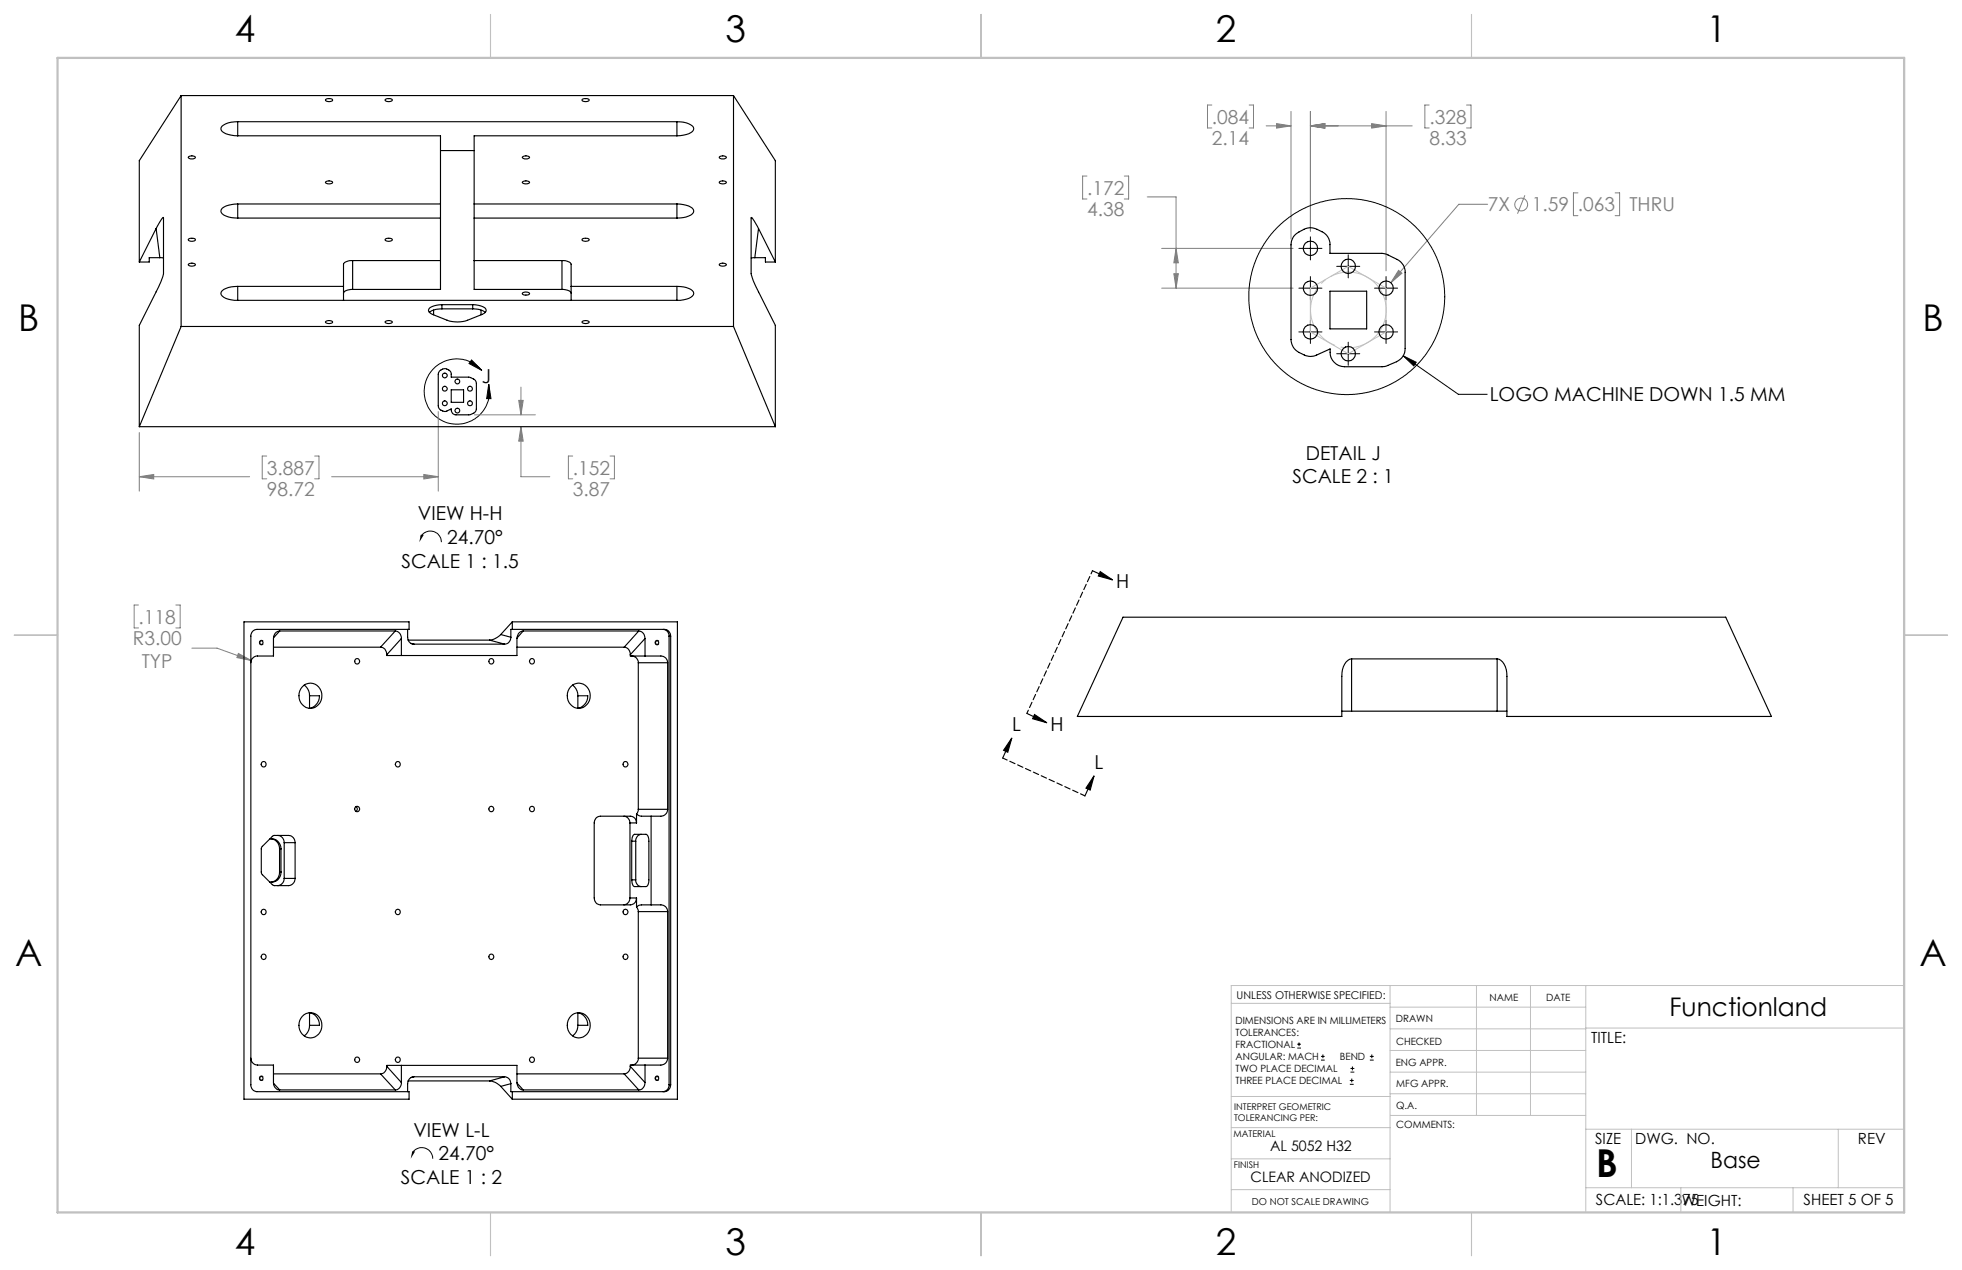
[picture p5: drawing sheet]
<svg xmlns="http://www.w3.org/2000/svg" width="432mm" height="279mm" viewBox="0 0 432 279" stroke-linecap="round" stroke-linejoin="round" font-family="sans-serif">
<g fill="none" stroke="#000" stroke-width=".22">
<path d="M285.9 54.6h5M288.4 52.1v5.1M294.2 58.6h5.1M296.7 56.1v5M103.8 79.2l2.2 2.3-2.8-1.5zM285.9 73h5M285.9 63.4h5M288.4 60.9v5M288.4 70.5v5.1M294.2 77.8h5.1M296.7 75.3v5.1M302.5 73h5.1"/>
<path d="M302.5 63.4h5.1M305 60.9v5M305 70.5v5.1M308.8 78.3l12.2 8.4h6.3M308.8 78.3l2.9 1.4-.5 .8zM106 81.5a7.2 7.2 0 0 0-11.7 1.2 7.2 7.2 0 0 0 5.3 10.6 7.2 7.2 0 0 0 8-8.8M107.6 84.5l.5 3.2h-1zM92.6 118a2.44 2.44 0 0 1 2.8-1.1 2.44 2.44 0 0 1 1.8 2.4M285.5 230.6h.8M285.5 229.7h.8M285.9 229.3v.9M290.7 233.2h.8"/>
<path d="M290.7 232.4h.8M291.1 232v.8M297.1 238.5h.8M297.1 237.7h.8M297.2 235.9h.9M297.2 235.1h.9M297.5 237.3v.8M297.6 234.6v.9M301.5 233.2h.8M301.5 232.4h.8M301.9 232v.8M90.7 253.7a2.42 2.42 0 0 1 2.8-1.1 2.42 2.42 0 0 1 1.7 2.3"/>
</g>
<g fill="#000">
<path d="M308.8 78.3l2.9 1.4-.5 .8zM92.6 117.7h.7l-1 1.6zM90.7 253.3h.7l-1 1.6z"/>
<path d="M103.8 79.2l2.2 2.3-2.8-1.5zM107.6 84.5l.5 3.2h-1z"/>
<path d="M242.1 125.8l2.7 1.8-3.1-.9zM227.7 157.2l2.7 1.8-3.1-.9zM222.7 162.4l-.9 3.1-.9-.4zM240.8 170.7l-.9 3.1-.9-.4z"/>
</g>
<g fill="none" stroke="#808080" stroke-width=".22">
<path d="M239.2 38.7h-.9v5.1h.9M247.4 38.7h1v5.1h-1M266.7 23.1h-1v5.1h1M274.9 23.1h1v5.1h-1M278.7 27.7h5.4M281 27.2l3.1 .5-3.1 .5zM284.1 24.5v28.1M288.4 24.5v26.3M288.4 27.7h22.4M288.4 27.7l3.2-.5v1zM301.9 27.2l3.1 .5-3.1 .5zM305 24.5v35.1"/>
<path d="M314.5 23.1h-.9v5.1h.9M322.8 23.1h.9v5.1h-.9M252.5 43.3h6.3v20.1M255.7 54.6h28.9M258.8 54.6l.5 3.2h-1zM307.8 59.5l.7 .6-2.4 2.1zM327.4 44.9h-6.3l-15 17.3M335.6 43l-1.6 4M347.3 42.4h-1v5h1M355.5 42.4h.9v5h-.9M255.7 63.4h28.9M258.3 60.2h1l-.5 3.2z"/>
<path d="M30.7 95.1v13M96.4 90.6v17.5M104.4 91.3h13.4M114.2 88.1h.9l-.4 3.2zM114.7 93.9v11h6.3M114.7 85.2v6.1M114.7 93.9l.4 3.1h-.9zM30.7 104.9h24.2M30.7 104.9l3.1-.5v1zM58.7 100.3h-1v5h1M69.3 100.3h.9v5h-.9M73 104.9h23.4"/>
<path d="M93.3 104.4l3.1 .5-3.1 .5zM126 100.3h-.9v5h.9M134.3 100.3h.9v5h-.9M30.5 133.1h-1v5h1M38.7 133.1h1v5h-1M42.2 142.6h5.6l7.5 2.7M52.5 143.8l2.8 1.5-3.2-.6z"/>
<circle cx="334.8" cy="45" r="1.41"/>
</g>
<path d="M240.4 125.6l4.4 2M242.1 125.8l2.7 1.8-3.1-.9zM226 157l4.4 2M227.7 157.2l2.7 1.8-3.1-.9zM222.7 162.4l-.9 3.1-.9-.4zM222.7 162.4l-2 4.4M240.8 170.7l-.9 3.1-.9-.4zM240.8 170.7l-2 4.4" fill="none" stroke="#000" stroke-width=".25"/>
<path d="M304.7 65.8a8.3 8.3 0 0 0-13.8-3.5 8.3 8.3 0 0 0 3.5 13.9 8.3 8.3 0 0 0 10.5-9.7l-.2-.7" fill="none" stroke="#c0c0c0" stroke-width=".22" stroke-dasharray="15.2 1.3 1.3 1.3" stroke-dashoffset=".5" stroke-linecap="butt"/>
<path d="M57.1 141.4a.46 .46 0 0 1 .7-.4 .46 .46 0 0 1 0 .7 .46 .46 0 0 1-.7-.2v-.1M144.2 141.4a.46 .46 0 0 1 .6-.4 .46 .46 0 0 1 .1 .7 .46 .46 0 0 1-.7-.2v-.1M57.1 237.2a.46 .46 0 0 1 .7-.4 .46 .46 0 0 1 0 .8 .46 .46 0 0 1-.7-.3v-.1M144.2 237.2a.46 .46 0 0 1 .6-.4 .46 .46 0 0 1 .1 .8 .46 .46 0 0 1-.7-.3v-.1" fill="none" stroke="#000" stroke-width=".22" stroke-dasharray="1.3 .6" stroke-dashoffset=".1" stroke-linecap="butt"/>
<path d="M240.4 125.5l-14.4 31.4" fill="none" stroke="#000" stroke-width=".25" stroke-dasharray="1.3 .6" stroke-dashoffset=".5"/>
<path d="M220.7 166.8l18.1 8.3" fill="none" stroke="#000" stroke-width=".25" stroke-dasharray="1.3 .6" stroke-dashoffset=".2"/>
<g fill="none" stroke="#c0c0c0" stroke-width=".22">
<path d="M288.4 63.4l8.3-4.8 8.3 4.8v9.6l-8.3 4.8-8.3-4.8zM305.9 216.8v49.9M324.9 216.8v28.6M336.8 216.8v28.6M349 216.8v49.9M419.1 216.8h-148.1v49.9M271 220.7h34.9M305.9 231.1h43.1M305.9 226.3h43.1M305.9 221.6h43.1M305.9 235.9h43.1M349 226.2h70.1"/>
<path d="M271 255h34.9M271 248.1h35M271 241.2h35M305.9 240.6h43.1M306 245.4h43M349 248.4h70.1M359.1 248.4v12.9M404.6 248.4v12.9M271 261.7h34.9M349 261.3h70.1M369.9 261.3v5.4M394.6 261.3v5.4"/>
</g>
<path d="M108 3.2v9.5M215.9 3.2v9.5M323.8 3.2v9.5M3.1 139.7h9.6M419.1 139.7h9.5M108 266.7v9.6M215.9 266.7v9.6M323.8 266.7v9.6" fill="none" stroke="#c0c0c0" stroke-width=".25"/>
<path d="M12.7 12.7h406.4v254h-406.4z" fill="none" stroke="#c0c0c0" stroke-width=".5"/>
<path d="M30.7 104.9l3.1-.5v1zM93.3 104.4l3.1 .5-3.1 .5zM114.2 88.1h.9l-.4 3.2zM114.7 93.9l.4 3.1h-.9zM258.8 54.6l.5 3.2h-1zM258.3 60.2h1l-.5 3.2zM281 27.2l3.1 .5-3.1 .5zM288.4 27.7l3.2-.5v1zM288.4 27.7l3.2-.5v1zM301.9 27.2l3.1 .5-3.1 .5zM307.8 59.5l-1.7 2.7 2.4-2.1zM52.5 143.8l-.4 .9 3.2 .6z" fill="#808080"/>
<g fill="none" stroke="#000" stroke-width=".25">
<path d="M39.9 21l-9.2 14.3v22.3M39.9 21v50.8M39.9 21h121.5M41.5 34.5l.7-.2 .6 .1 .2 .2a1.15 1.15 0 0 1-1.6 0zM52.3 26.8l-1.4 .1-1.2 .3a1.21 1.21 0 0 0-1 1.4 3.6 3.6 0 0 0 2.9 1.2l.7 .1M52.3 29.9h44.6v33.8h-19.3M52.3 26.8h96.7M52.3 26.8v3.1M71.7 21.9l1-.2 .5 .3a1.07 1.07 0 0 1-1.6 0zM84.8 21.9l1.1-.2 .5 .3a1.11 1.11 0 0 1-1.7 0zM96.9 33.1h7.5M115 34.5l.7-.2 .6 .1 .3 .2a1.2 1.2 0 0 1-1.7 0z"/>
<path d="M128.1 21.9l1.1-.2 .5 .3a1.07 1.07 0 0 1-1.6 0zM149 26.8l1.4 .1 1.2 .3a1.21 1.21 0 0 1 1 1.4 3.6 3.6 0 0 1-2.9 1.2l-.7 .1M149 29.9h-44.6v33.8h19.3M149 26.8v3.1M158.3 34.5l.8-.2 .5 .1 .3 .2a1.15 1.15 0 0 1-1.6 0zM161.4 21l9.2 14.3v22.3M161.4 21v50.8M34.4 50.3l1.2-2.1 .3-.4v12.6l-1 2.7-4.2 8.5v22.3M34.4 50.3l-3.7 7.3M34.4 50.3l.8 6.4M35.2 56.7l.8 .1M35.2 56.7h-2.4v.9h-2.1"/>
<path d="M41.5 58.1l.7-.2 .6 .1 .2 .2a1.15 1.15 0 0 1-1.6 0zM41.5 52.6l1-.2 .5 .3a1.07 1.07 0 0 1-1.6 0zM52.3 44.9l-2 .3a2.05 2.05 0 0 0-1.7 1.2 2.34 2.34 0 0 0 2.3 1.5l1.4 .1M52.3 48h44.6M52.3 44.9h44.6M52.3 44.9v3.1M71.7 40l.7-.2 .6 .1 .2 .2a1.07 1.07 0 0 1-1.6 0zM77.6 57.3a1.97 1.97 0 0 0-2 .8v8M77.6 57.3h19.3M77.6 57.3v6.4M84.8 52.6l1.1-.2 .5 .3a1.11 1.11 0 0 1-1.7 0zM104.4 57.3h19.3"/>
<path d="M104.4 48h44.6M104.4 44.9h44.6M115 40l.7-.2 .9 .3a1.11 1.11 0 0 1-1.7 0zM123.7 57.3a1.97 1.97 0 0 1 2 .8v8M123.7 57.3v6.4M128.1 52.6l1.1-.2 .5 .3a1.07 1.07 0 0 1-1.6 0zM149 44.9l2 .3a2.05 2.05 0 0 1 1.7 1.2 2.34 2.34 0 0 1-2.3 1.5l-1.4 .1M149 44.9v3.1M158.3 40l.8-.2 .8 .3a1.07 1.07 0 0 1-1.6 0zM158.3 58.1l.8-.2 .5 .1 .3 .2a1.15 1.15 0 0 1-1.6 0zM166.1 56.7l-.8 .1M166.1 56.7h2.4v.9h2.1"/>
<path d="M166.9 50.3l-.9-1.7-.7-.8v12.4a14.2 14.2 0 0 0 1.6 4l3.7 7.4v22.3M166.9 50.3l3.7 7.3M166.9 50.3l-.8 6.4M285.2 51.5l1.8-1.1a3.1 3.1 0 0 1 2.8 0 3.5 3.5 0 0 1 2.9 3.4v1.9h11.6l1 .3 2.2 1.1a3.1 3.1 0 0 1 1.7 2.8v16.8a3.1 3.1 0 0 1-1.9 2.9l-2.2 .9-.8 .2h-8.4a3.3 3.3 0 0 1-3.2-3.9l-2.9 1.3a3.1 3.1 0 0 1-2.7 0 3.7 3.7 0 0 1-3-3.4v-20.8l.3-1.3zM39.9 71.8l-9.2 22.1M39.9 71.8h121.5M52.3 63l-2 .3a2 2 0 0 0-1.7 1.3 2.39 2.39 0 0 0 2.3 1.4l1.4 .1M52.3 66.1h96.7M52.3 63h23.3M52.3 63v3.1M71.7 70.7l.7-.2 .6 .1 .2 .2a1.07 1.07 0 0 1-1.6 0zM77.6 63.7a1.9 1.9 0 0 0-2 .8"/>
<path d="M84.8 70.7l.7-.2 .9 .3a1.11 1.11 0 0 1-1.7 0zM95.4 68.2v1.1M97.3 67l-1.8 .3a1.14 1.14 0 0 0-1.2 1.2l.9 .7 3.2 1.2a6.8 6.8 0 0 0 4.5 0l3.2-1.2a.92 .92 0 0 0 .8-1.3l-1.1-.6-1.8-.3M97.3 67.9l-1.8 .3-1 .5M97.3 67h6.7M97.3 67v.9M97.3 67.9h6.7M104 67.9l1.8 .3 1 .5M104 67v.9M105.9 68.2v1.1M115 64.5l.7-.3 .6 .1 .3 .3a1.2 1.2 0 0 1-1.7 0zM123.7 63.7a1.9 1.9 0 0 1 2 .8"/>
<path d="M125.7 63h23.3M128.1 70.7l.8-.2 .8 .3a1.07 1.07 0 0 1-1.6 0zM149 63l2 .3a2 2 0 0 1 1.7 1.3 2.39 2.39 0 0 1-2.3 1.4l-1.4 .1M149 63v3.1M161.4 71.8l9.2 22.1M292.7 64.1h8.1v8.3h-8.1zM30.7 93.9h139.9M96.7 81.7l.7-.5 .8-.1a1.35 1.35 0 0 1 1.1 1.1v.8h4l1.3 .7 .2 .6v5.7a1.07 1.07 0 0 1-.6 .9l-.8 .4h-3a1.07 1.07 0 0 1-1.1-1.3l-1.1 .5h-.6a1.37 1.37 0 0 1-1-.8l-.2-7.4zM99.3 85.8h2.7v2.7h-2.7zM53.7 136.8h36.3v1.7h-33.4a1.39 1.39 0 0 0-1.4 1.4v98.8a1.45 1.45 0 0 0 1.4 1.5h33.4v1.6h-36.3zM61.6 138.8a1.52 1.52 0 0 0-1.4 1.7v3.8h-3.5a1.49 1.49 0 0 0-1.5 1.5M61.6 138.8h25.4"/>
<path d="M61.6 138.8l-1.4 1.5M87 138.8a1.53 1.53 0 0 1 1.3 1.7M87 138.8l-3.3 3.6M89.7 138.5v1.7a1.43 1.43 0 0 0 1.4 1.5M110.2 139.6a4.1 4.1 0 0 1-2.5 1.2M110.2 139.6l2.2 .6M112.7 136.8h36.4v105h-36.4M112.7 136.8v1.7M112.7 136.8l-2.5 2.8M115.1 138.8a1.52 1.52 0 0 0-1.3 1.7v3.7h-28.7v-.2M115.1 138.8h25.5M115.1 138.8l-1.3 1.5"/>
<path d="M140.6 138.8a1.52 1.52 0 0 1 1.4 1.7M140.6 138.8l-3.2 3.6M145.9 138.5a1.39 1.39 0 0 1 1.3 1.4M147.2 139.9v98.8M147.2 139.9h.4M147.6 139.9a1.45 1.45 0 0 0-1.4-1.4h-33.8v1.7M147.6 139.9v98.8M60.2 142.4h23.5M66.5 151.1a2.6 2.6 0 0 1 3.4-.2 2.6 2.6 0 0 1 .8 3.2 2.55 2.55 0 0 1-3.3 1.6 2.55 2.55 0 0 1-1.6-3.2zM67 150.7a2.85 2.85 0 0 1 1.1 2.4M68.1 153.1h2.2a2.71 2.71 0 0 1-2.2 2.7M68.1 153.1v2.7"/>
<path d="M83.7 142.4a1.47 1.47 0 0 1 1.4 1.6M88.3 140.5v3.7M88.3 140.5l-3.2 3.5M89.8 140.8h17.9M90.5 141.5l.6 .2M91.1 141.7h20M107.7 140.8l3.4 .9M112.4 140.2a1.45 1.45 0 0 1-1.3 1.5M113.8 142.4h23.6M125.6 151.1a2.6 2.6 0 0 1 3.3-.2 2.6 2.6 0 0 1 .8 3.2 2.55 2.55 0 0 1-3.2 1.6 2.55 2.55 0 0 1-1.6-3.2zM126 150.7a2.85 2.85 0 0 1 1.2 2.4M127.2 153.1h2.2a2.71 2.71 0 0 1-2.3 2.7"/>
<path d="M127.2 153.1v2.7M137.4 142.4a1.47 1.47 0 0 1 1.3 1.6M138.7 144v.3h6.8a1.45 1.45 0 0 1 1.4 1.5M139 144.3a1.45 1.45 0 0 1 1.5 1.5M140.5 145.8v32.2M140.5 145.8h6.4M142 140.5v3.8M142 140.5l-3.3 3.5M146.9 145.8v32.2M295.3 156.5h2.2M297.5 145a3.4 3.4 0 0 0-2.2 3.8v8.8h-58.2l10.1-21.8h132.6l10.1 21.8h-58.3v-8.8a3.4 3.4 0 0 0-2.1-3.8M297.5 145h32"/>
<path d="M297.5 145v11.5M297.5 156.5h32M329.5 156.5h2.1M329.5 145v11.5M78.4 177.4l.1 .2a.62 .62 0 0 1-.1 .9M137.3 179.6a1.45 1.45 0 0 1 1.3 1.4M140.1 179.1v1.9M140.5 178l-.4 1.1M140.5 178h6.4M143.3 179.6v19.5M146.9 178a1.51 1.51 0 0 1-1.4 1.6h-4.3l-.6-.2-.5-.3M59.3 184.6a2.02 2.02 0 0 1 2.5 2.2"/>
<path d="M59.7 184.5a2.13 2.13 0 0 1 1.8 2.3M61.1 183.8a1.51 1.51 0 0 1 1.4 1.6M61.5 191.8a2.07 2.07 0 0 1-1.8 2.3M61.5 191.8h.3M61.5 186.8h.3M61.5 186.8v5M61.8 191.8a2.07 2.07 0 0 1-2.5 2.2M61.8 186.8v5M62.5 193.3a1.57 1.57 0 0 1-1.4 1.5M62.5 193.3h2.4M62.5 185.4h2.4M62.5 185.4v7.9"/>
<path d="M64.9 185.4a1.51 1.51 0 0 0-1.4-1.6h-3.4l-2.4 2.4-.2 .4v5.4l.1 .3 2.6 2.5h3.3a1.57 1.57 0 0 0 1.4-1.5M64.9 185.4v7.9M138.6 197.6a1.52 1.52 0 0 1-1.3 1.5M138.6 197.6h1.5M138.6 181v16.6M138.6 181h1.5M139 185.1a1.58 1.58 0 0 1 .7-1.5h2.5a1.41 1.41 0 0 1 .6 1.5v8.5a1.31 1.31 0 0 1-.6 1.5h-2.5a1.45 1.45 0 0 1-.7-1.5M139 185.1v8.5M139 185.1h.9M139 193.6h.9M139.9 193.6a1.34 1.34 0 0 0 1.2 1.5M139.9 185.1v8.5"/>
<path d="M140.1 199.5l.5-.3 .6-.1h4.3a1.45 1.45 0 0 1 1.4 1.5M140.1 181a1.39 1.39 0 0 0-1.4-1.4h-6.5a1.39 1.39 0 0 0-1.4 1.4v16.6a1.45 1.45 0 0 0 1.4 1.5h6.5a1.45 1.45 0 0 0 1.4-1.5M140.1 199.5l.4 1.1M140.1 197.6v1.9M141.1 183.6a1.41 1.41 0 0 0-1.2 1.5M140.5 200.6v32.2M140.5 200.6h6.4M146.9 200.6v32.2M55.2 232.8a1.51 1.51 0 0 0 1.5 1.5h3.5v3.9a1.5 1.5 0 0 0 1.4 1.6M60.2 236.3h23.5M60.2 238.3l1.4 1.5M61.6 239.8h25.4"/>
<path d="M66.5 223.6a2.6 2.6 0 0 1 3.4-.2 2.6 2.6 0 0 1 .8 3.2 2.54 2.54 0 0 1-3.2 1.6 2.54 2.54 0 0 1-1.7-3.2zM68.1 222.8a2.64 2.64 0 0 1 2.2 2.8h-2.2M68.1 225.6a2.74 2.74 0 0 1-1.1 2.3M68.1 222.8v2.8M83.7 236.3l3.3 3.5M85.1 234.6v-.2h28.7v3.8a1.5 1.5 0 0 0 1.3 1.6M85.1 234.6a1.56 1.56 0 0 1-1.4 1.7M85.1 234.6l3.2 3.6M88.3 238.2a1.5 1.5 0 0 1-1.3 1.6M88.3 234.4v3.8M89.8 237.8h17.9M91.1 236.9a1.44 1.44 0 0 0-1.4 1.5v1.8"/>
<path d="M91.1 236.9h20M91.1 236.9l-.6 .2M107.7 237.8a3.8 3.8 0 0 1 2.5 1.2M110.2 239l2.5 2.8M111.1 236.9a1.44 1.44 0 0 1 1.3 1.5M111.1 236.9l-3.4 .9M112.4 238.4v1.8h33.8a1.52 1.52 0 0 0 1.4-1.5M112.4 238.4l-2.2 .6M113.8 236.3h23.6M113.8 238.3l1.3 1.5M115.1 239.8h25.5M125.6 223.6a2.6 2.6 0 0 1 3.3-.2 2.6 2.6 0 0 1 .8 3.2 2.54 2.54 0 0 1-3.2 1.6 2.54 2.54 0 0 1-1.6-3.2z"/>
<path d="M127.1 222.8a2.64 2.64 0 0 1 2.3 2.8h-2.2M127.2 225.6a2.74 2.74 0 0 1-1.2 2.3M127.2 222.8v2.8M137.4 236.3l3.2 3.5M138.7 234.6a1.53 1.53 0 0 1-1.3 1.7M138.7 234.6l3.3 3.6M140.5 232.8a1.51 1.51 0 0 1-1.5 1.5M140.5 232.8h6.4M142 238.2a1.52 1.52 0 0 1-1.4 1.6M142 234.3v3.9M146.9 232.8a1.49 1.49 0 0 1-1.4 1.5h-6.8v.3M147.2 238.7a1.45 1.45 0 0 1-1.3 1.5"/>
<path d="M147.2 238.7h.4M112.7 240.2v1.6"/>
<circle cx="288.4" cy="54.6" r="1.58"/>
<circle cx="296.7" cy="58.6" r="1.58"/>
<circle cx="288.4" cy="73" r="1.58"/>
<circle cx="288.4" cy="63.4" r="1.58"/>
<circle cx="296.7" cy="77.8" r="1.6"/>
<circle cx="305.1" cy="73" r="1.58"/>
<circle cx="305.1" cy="63.4" r="1.58"/>
<circle cx="97.9" cy="88.7" r=".54"/>
<circle cx="97.9" cy="85.5" r=".54"/>
<circle cx="97.9" cy="82.6" r=".53"/>
<circle cx="100.7" cy="90.3" r=".52"/>
<circle cx="100.7" cy="83.9" r=".52"/>
<circle cx="103.4" cy="85.5" r=".54"/>
<circle cx="103.4" cy="88.7" r=".54"/>
<circle cx="57.5" cy="141.4" r=".38"/>
<circle cx="78.6" cy="145.5" r=".57"/>
<circle cx="108.2" cy="145.5" r=".57"/>
<circle cx="117.1" cy="145.5" r=".58"/>
<circle cx="144.6" cy="141.4" r=".37"/>
<circle cx="58" cy="168.2" r=".58"/>
<circle cx="78.6" cy="178" r=".57"/>
<circle cx="87.6" cy="168.2" r=".58"/>
<circle cx="108.2" cy="178" r=".57"/>
<circle cx="117.1" cy="178" r=".58"/>
<circle cx="137.7" cy="168.2" r=".57"/>
<circle cx="58" cy="210.5" r=".57"/>
<circle cx="58" cy="200.6" r=".58"/>
<circle cx="87.6" cy="200.6" r=".58"/>
<circle cx="108.2" cy="210.5" r=".56"/>
<circle cx="137.7" cy="210.5" r=".56"/>
<circle cx="137.7" cy="200.6" r=".57"/>
<circle cx="57.5" cy="237.2" r=".38"/>
<circle cx="78.6" cy="233.2" r=".56"/>
<circle cx="87.6" cy="233.1" r=".57"/>
<circle cx="117.1" cy="233.1" r=".57"/>
<circle cx="144.6" cy="237.2" r=".37"/>
</g>
<circle cx="296.4" cy="65.3" r="21.6" fill="none" stroke="#000" stroke-width=".22"/>
<text font-size="8.5" x="351.3" y="259">B</text>
<g font-size="8.1">
<text x="51.7" y="9.3">4</text>
<text x="159.7" y="9.3">3</text>
<text x="267.6" y="9.3">2</text>
<text x="375.6" y="9.3">1</text>
<text x="4" y="72.8">B</text>
<text x="423.1" y="72.8">B</text>
<text x="3.3" y="212.5">A</text>
<text x="422.4" y="212.5">A</text>
<text x="51.7" y="276">4</text>
<text x="159.7" y="276">3</text>
<text x="267.6" y="276">2</text>
<text x="375.6" y="276">1</text>
</g>
<text font-size="5.6" x="367.4" y="223.4">Functionland</text>
<text font-size="4.9" x="376.5" y="257">Base</text>
<g font-size="4.2" fill="#808080">
<text x="266.7" y="27.2">.084</text>
<text x="314.6" y="27.2">.328</text>
<text x="266.7" y="32">2.14</text>
<text x="314.6" y="32">8.33</text>
<text x="239.2" y="42.8">.172</text>
<text x="239.2" y="47.6">4.38</text>
<text x="327.4" y="46.5">7X</text>
<text x="337.1" y="46.5">1.59</text>
<text x="347.3" y="46.5">.063</text>
<text x="358.6" y="46.5">THRU</text>
<text x="58.7" y="104.4">3.887</text>
<text x="126.1" y="104.4">.152</text>
<text x="58.7" y="109.2">98.72</text>
<text x="126.1" y="109.2">3.87</text>
<text x="30.5" y="137.2">.118</text>
<text x="29.2" y="142">R3.00</text>
<text x="31.2" y="147">TYP</text>
</g>
<g font-size="4.2">
<text x="106" y="84.4">J</text>
<text x="327.9" y="88.3">LOGO MACHINE DOWN 1.5 MM</text>
<text x="287.4" y="101.1">DETAIL J</text>
<text x="284.5" y="106.3">SCALE 2 : 1</text>
<text x="92" y="114.4">VIEW H-H</text>
<text x="98.4" y="119.6">24.70°</text>
<text x="88.4" y="124.9">SCALE 1 : 1.5</text>
<text x="245.7" y="129.4">H</text>
<text x="222.8" y="160.9">L</text>
<text x="231.2" y="160.8">H</text>
<text x="240.9" y="169.2">L</text>
<text x="91" y="250">VIEW L-L</text>
<text x="96.5" y="255.3">24.70°</text>
<text x="88.2" y="260.5">SCALE 1 : 2</text>
</g>
<g font-size="3.4">
<text x="350.2" y="229.5">TITLE:</text>
<text x="351.1" y="251.6">SIZE</text>
<text x="359.9" y="251.6">DWG. NO.</text>
<text x="408.9" y="251.7">REV</text>
<text x="351.2" y="265.2">SCALE: 1:1.375</text>
<text x="370.1" y="265.3">WEIGHT:</text>
<text x="396.9" y="265.2">SHEET 5 OF 5</text>
</g>
<g font-size="3.2">
<text x="279.5" y="253.3">AL 5052 H32</text>
<text x="275.2" y="260.1">CLEAR ANODIZED</text>
</g>
<text font-size="2.4" x="272.2" y="219.7">UNLESS OTHERWISE SPECIFIED:</text>
<g font-size="2.2">
<text x="327.8" y="220.1">NAME</text>
<text x="340.3" y="220.2">DATE</text>
<text x="271.9" y="225.3">DIMENSIONS ARE IN MILLIMETERS</text>
<text x="271.9" y="227.9">TOLERANCES:</text>
<text x="307.2" y="224.9">DRAWN</text>
<text x="271.9" y="230.6">FRACTIONAL</text>
<text x="271.9" y="233.2">ANGULAR: MACH</text>
<text x="294.9" y="233.2">BEND</text>
<text x="307.3" y="229.8">CHECKED</text>
<text x="271.9" y="235.9">TWO PLACE DECIMAL</text>
<text x="271.9" y="238.5">THREE PLACE DECIMAL</text>
<text x="307.2" y="234.5">ENG APPR.</text>
<text x="307.3" y="239.2">MFG APPR.</text>
<text x="307.3" y="243.9">Q.A.</text>
<text x="307.3" y="248.1">COMMENTS:</text>
</g>
<text font-size="2.1" x="275.5" y="265.1">DO NOT SCALE DRAWING</text>
<g font-size="2">
<text x="271.6" y="244.1">INTERPRET GEOMETRIC</text>
<text x="271.5" y="250.2">MATERIAL</text>
<text x="271.6" y="246.6">TOLERANCING PER:</text>
<text x="271.5" y="257">FINISH</text>
</g>
</svg>
